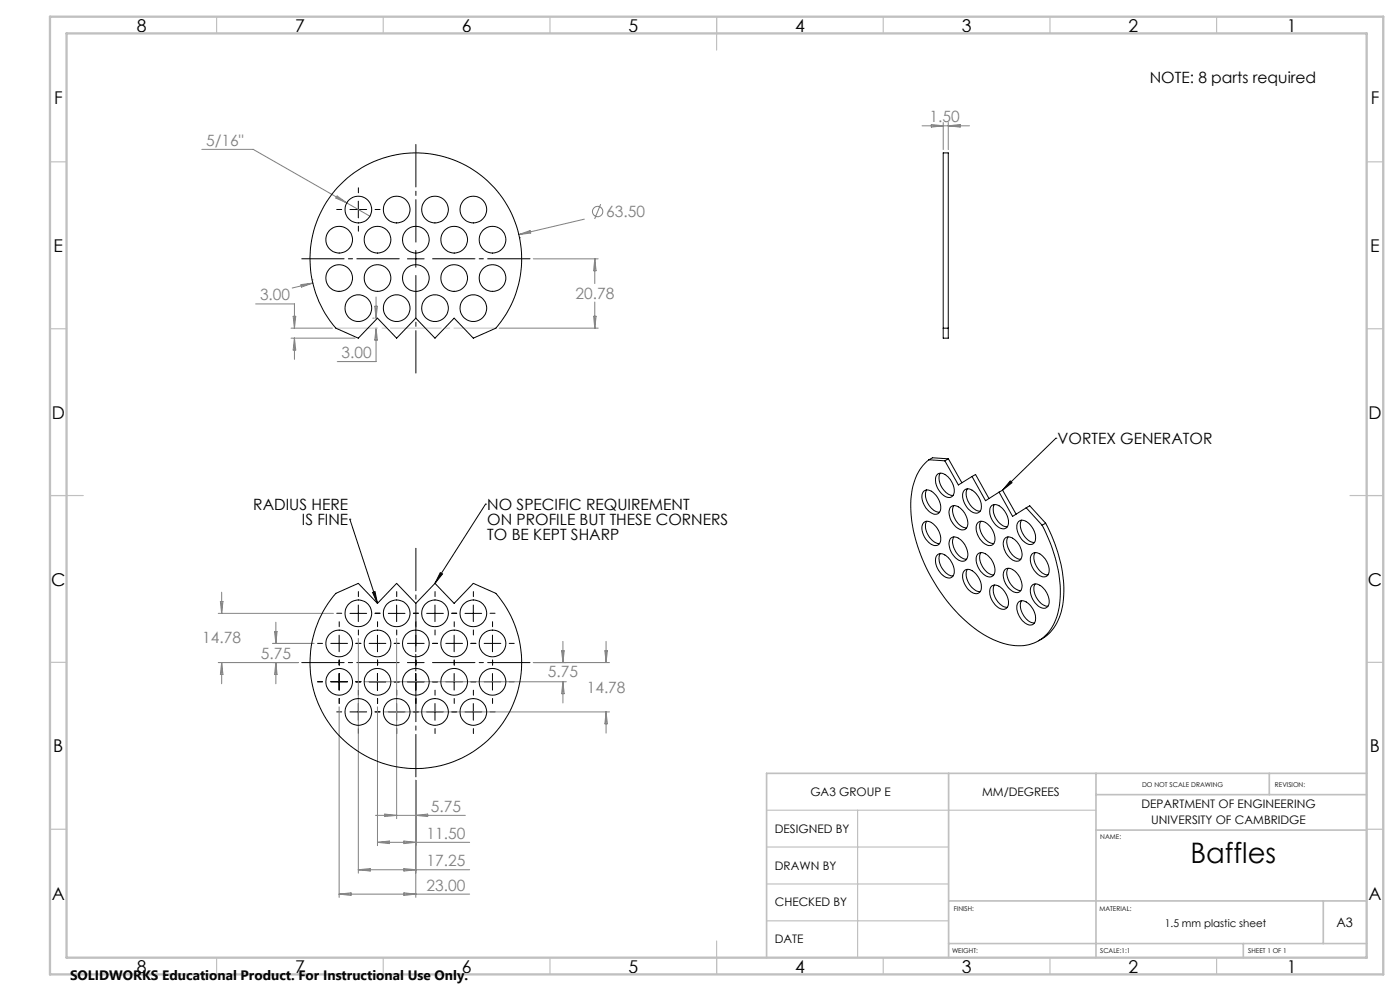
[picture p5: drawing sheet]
<svg xmlns="http://www.w3.org/2000/svg" width="420mm" height="297mm" viewBox="0 0 420 297" stroke-linecap="round" stroke-linejoin="round" font-family="sans-serif">
<g fill="none" stroke="#808080" stroke-width=".3">
<path d="M276.6 37.7h14.2M279.4 37.3l3.6 .4-3.6 .4zM283 36.7v8.1M284.5 36.7v8.1M284.5 37.7l3.5-.4v.8zM60.5 44.8h15.5l28 16M101.1 58.7l2.9 2.1-3.2-1.4zM104 60.8l7 4M155.6 70.3l3.4-1.2 .2 .7zM155.9 71.3h.1M160 77.6h19.5M175.3 65.7l-19.7 4.6"/>
<path d="M178.4 77.6v7.4M178.4 77.6l.4 3.5h-.7zM180.2 61.2l-1.8 4.4M76.7 91.1h11.6v7.3M87.3 98.4h12.4M87.9 94.8h.8l-.4 3.6zM90.3 85.3l3.5-.5-3.3 1.2zM93.6 83.9h.1M93.8 84.8l-6.1 1.5M111.8 95.4h.5M112.4 91.8h.8l-.4 3.6zM112.8 98.4v10h-11.6"/>
<path d="M112.8 89v6.4M112.8 98.4l.4 3.5h-.8zM149.8 98.4h29.7M178.1 94.8h.7l-.4 3.6zM178.4 90.5v7.9M87.3 101.3h19.2M88.3 101.3v6.4M88.3 101.3l.4 3.6h-.8zM66.5 177.5v6.3M65.5 198.6h24M65.5 183.8h34.5M66.1 180.3h.8l-.4 3.5z"/>
<path d="M66.5 198.6l.4 3.5h-.8zM66.5 198.6v6.3M81.7 192.8h12.6M82.4 189.3h.7l-.3 3.5zM82.8 186.5v6.3M82.8 198.6v6.3M82.8 198.6l.3 3.5h-.7zM107.5 191.3v70.4M119 191.3v54.1M160 198.6h22.8M168.5 195h.8l-.4 3.6zM168.9 192.2v6.4"/>
<path d="M181.5 195h.7l-.4 3.6zM181.8 192.2v6.4M101.7 211.8v57.2M109.3 204.3h60.6M113.2 211.8v41.6M115 213.4h67.8M168.9 204.3v6.4M168.9 204.3l.4 3.6h-.8zM181.8 213.4v6.3M181.8 213.4l.4 3.5h-.7zM124.7 233.9v35.1M112.6 244.4h27"/>
<path d="M113.2 252.4h27.7M113.2 252.4l3.6-.3v.7zM115.4 244l3.6 .4-3.6 .3zM121.2 252.1l3.5 .3-3.5 .4zM124.7 244.4l3.6-.4v.7zM101.7 268h39.2M101.7 268l3.6-.4v.8zM107.5 260.7h33.4M107.5 260.7l3.6-.4v.8zM121.2 260.3l3.5 .4-3.5 .4zM121.2 267.6l3.5 .4-3.5 .4z"/>
<circle cx="179.3" cy="63.4" r="1.55"/>
</g>
<g fill="none" stroke="#000" stroke-width=".3">
<path d="M102.2 55.2a31.7 31.7 0 0 1 44.1-.9 31.7 31.7 0 0 1 2.5 44.1l-6.8 2.9-5.8-5.9-5.7 5.9-5.8-5.9-5.7 5.9-5.8-5.9-5.7 5.9-6.7-2.9a31.7 31.7 0 0 1 1.4-43.2zM105 62.8h5M107.5 60.3v5M122.2 77.6h5M124.7 75.1v5M283 98.4v-52.6h1.5v52.6M283 98.4h1.5M283 98.4v2.9h1.5v-2.9M278.7 137.8a16.3 16.3 0 0 0-5.5 13 48.9 48.9 0 0 0 12.7 31.5 31.2 31.2 0 0 0 17.7 11.1 11.8 11.8 0 0 0 13.7-9.5 37.1 37.1 0 0 0-3.5-24.1l-1.2-2.4M278.7 137.8l4.8 .3M283.5 138.1l4 7.2 4.1-2.5M284.5 137.5l-4.7-.3-1.1 .6"/>
<path d="M284.5 137.5l-1 .6M284.5 137.5l4.1 7.2M316.8 131.3h.1M316.8 131.3l-16 15.6M105 155.6h.1M105 155.6l8.2 25.2M145.7 151.1h.1M145.7 151.1l-15.2 23.7M277.1 156.7a2.56 2.56 0 0 1 3.6 1 4.6 4.6 0 0 1 1 5.4 2.54 2.54 0 0 1-3.6-1.1 4.6 4.6 0 0 1-1-5.3zM277.1 147.3a2.56 2.56 0 0 1 3.6 1 4.6 4.6 0 0 1 1 5.4 2.49 2.49 0 0 1-3.6-1.1 4.6 4.6 0 0 1-1-5.3zM278 146.8a5.3 5.3 0 0 0 3.9 6.7M278 156.2a5.4 5.4 0 0 0 2.8 6.5l1.1 .2"/>
<path d="M281.1 142.3a2.07 2.07 0 0 1 3 .4 5.3 5.3 0 0 1 1.9 5.7 2.19 2.19 0 0 1-3.5-.4 5.2 5.2 0 0 1-1.5-5.5zM282.1 141.8a5.2 5.2 0 0 0 3.8 6.7M285.2 152a2.61 2.61 0 0 1 3.7 1 4.7 4.7 0 0 1 .9 5.4 2.1 2.1 0 0 1-3-.4 5.2 5.2 0 0 1-1.6-6zM286.1 151.5a5.4 5.4 0 0 0 2.8 6.5l1.1 .2M289.3 147a2.07 2.07 0 0 1 3 .4 5.3 5.3 0 0 1 1.8 5.7 2.22 2.22 0 0 1-3.5-.5 5.2 5.2 0 0 1-1.5-5.4zM290.2 146.5a5.3 5.3 0 0 0 3.8 6.7M291.6 142.8l4.1 7.3 4-2.6M291.6 142.8l1.1-.6 4 7.2M293.3 156.7a2.56 2.56 0 0 1 3.7 1 4.6 4.6 0 0 1 1 5.4 2.54 2.54 0 0 1-3.6-1.1 4.6 4.6 0 0 1-1.1-5.3zM294.3 156.2a5.4 5.4 0 0 0 2.8 6.5l1 .2M297.4 151.7a2.56 2.56 0 0 1 3.6 1 4.6 4.6 0 0 1 1 5.3 2.56 2.56 0 0 1-3.6-1 4.6 4.6 0 0 1-1-5.3zM298.3 151.2a5.2 5.2 0 0 0 3.9 6.7"/>
<path d="M299.7 147.5l4.1 7.3 4.1-2.6M300.8 146.9l-1.1 .6M300.8 146.9l4 7.2M303.1 144.1l.5 .6-2.8 2.2zM305.5 156.3a2.56 2.56 0 0 1 3.7 1.1 4.6 4.6 0 0 1 1 5.3 2.07 2.07 0 0 1-3-.4 5.3 5.3 0 0 1-1.8-5.7zM306.5 155.9a5.3 5.3 0 0 0 3.8 6.7M307.9 152.2l4.7 5.2M307.9 152.2l1-.6 4.8 5.2M313.7 156.8a39.2 39.2 0 0 1 4.9 25.6 13.1 13.1 0 0 1-7.1 9.6M313.7 156.8l-1.1 .6M111.8 177.5l.7-.2 .7 3.5zM130.5 174.8l5.7 6 5.8-6 6.8 3a31.7 31.7 0 0 1-2.1 43.8 31.7 31.7 0 0 1-43.8 0 31.7 31.7 0 0 1-2.1-43.8l6.7-3 5.7 6"/>
<path d="M130.5 174.8l-5.8 6-5.7-6-5.8 6M132.1 171.6l.7 .4-2.3 2.8zM281.3 166.2a3.1 3.1 0 0 1 3.8 1.6 4.5 4.5 0 0 1 .7 5 2.56 2.56 0 0 1-3.6-1.1 4.6 4.6 0 0 1-1.1-5.3zM282.1 165.9a5.2 5.2 0 0 0 3.8 6.7M285.2 161.4a2.59 2.59 0 0 1 3.7 1.1 4.6 4.6 0 0 1 .9 5.3 2.28 2.28 0 0 1-3.3-.8 5 5 0 0 1-1.3-5.6zM286.1 160.9a5.4 5.4 0 0 0 2.8 6.5l1.1 .2M289.3 171.1a2.07 2.07 0 0 1 3 .4 5.3 5.3 0 0 1 1.8 5.7 2.22 2.22 0 0 1-3.5-.4 5.2 5.2 0 0 1-1.5-5.5zM290.2 170.6a5.3 5.3 0 0 0 3.8 6.7M293.3 166a2.54 2.54 0 0 1 3.7 1.1 4.6 4.6 0 0 1 1 5.4 2.56 2.56 0 0 1-3.6-1.1 4.6 4.6 0 0 1-1.1-5.4zM294.3 165.6a5.4 5.4 0 0 0 2.8 6.5l1 .2M297.6 175.6a3 3 0 0 1 3.7 1.6 4 4 0 0 1 .5 5.2 3 3 0 0 1-3.7-1.7 4.1 4.1 0 0 1-.5-5.1zM298.3 175.3a5.2 5.2 0 0 0 3.9 6.7"/>
<path d="M301.5 161.4a2.28 2.28 0 0 1 3.3 .7 4.9 4.9 0 0 1 1.3 5.7 2.28 2.28 0 0 1-3.3-.8 5.3 5.3 0 0 1-1.5-5.4zM301.5 170.7a2.16 2.16 0 0 1 3 .5 5.5 5.5 0 0 1 1.8 5.7 1.94 1.94 0 0 1-3.2-.2 5.4 5.4 0 0 1-1.8-5.7zM302.4 160.9a5.4 5.4 0 0 0 2.8 6.5l1 .2M302.4 170.3a5.4 5.4 0 0 0 2.8 6.5l1 .2M309.6 175.5a2.49 2.49 0 0 1 3.6 1 4.6 4.6 0 0 1 1.1 5.4 2.56 2.56 0 0 1-3.7-1.1 4.6 4.6 0 0 1-1-5.3zM309.6 166a2.54 2.54 0 0 1 3.6 1.1 4.6 4.6 0 0 1 1.1 5.4 2.54 2.54 0 0 1-3.7-1.1 4.6 4.6 0 0 1-1-5.4zM310.5 165.6a5.4 5.4 0 0 0 2.8 6.5l1.1 .2M310.5 175a5.4 5.4 0 0 0 2.8 6.5l1.1 .2M99.2 192.8h5M101.7 190.4v4.9M105 183.8h5M107.5 181.3v5"/>
<path d="M110.7 192.8h5M113.2 190.4v4.9M116.5 183.8h5M119 181.3v5M122.2 198.6h5M122.2 192.8h5M124.7 190.4v4.9M124.7 196.1v5M128 183.8h5M130.5 181.3v5M133.7 192.8h5M136.2 190.4v4.9"/>
<path d="M139.5 183.8h5M142 181.3v5M145.2 192.8h5M147.7 190.4v4.9M305.5 180.5a2.56 2.56 0 0 1 3.7 1 4.6 4.6 0 0 1 1 5.4 2.07 2.07 0 0 1-3-.5 5.3 5.3 0 0 1-1.8-5.7zM306.5 180a5.3 5.3 0 0 0 3.8 6.7M99.2 204.3h5M101.7 201.9v4.9M105 213.4h5M107.5 210.9v5M110.7 204.3h5M113.2 201.9v4.9"/>
<path d="M116.5 213.4h5M119 210.9v5M122.2 204.3h5M124.7 201.9v4.9M128 213.4h5M130.5 210.9v5M133.7 204.3h5M136.2 201.9v4.9M139.5 213.4h5M142 210.9v5M145.2 204.3h5M147.7 201.9v4.9"/>
<circle cx="101.7" cy="71.8" r="4"/>
<circle cx="107.5" cy="62.8" r="4"/>
<circle cx="113.2" cy="71.8" r="4"/>
<circle cx="119" cy="62.8" r="4"/>
<circle cx="124.7" cy="71.8" r="4"/>
<circle cx="130.5" cy="62.8" r="4"/>
<circle cx="136.2" cy="71.8" r="4"/>
<circle cx="142" cy="62.8" r="4"/>
<circle cx="147.7" cy="71.8" r="4"/>
<circle cx="101.8" cy="83.3" r="4"/>
<circle cx="107.5" cy="92.3" r="4"/>
<circle cx="113.3" cy="83.3" r="4"/>
<circle cx="119" cy="92.3" r="4"/>
<circle cx="124.8" cy="83.3" r="4"/>
<circle cx="130.5" cy="92.3" r="4"/>
<circle cx="136.3" cy="83.3" r="4"/>
<circle cx="142" cy="92.3" r="4"/>
<circle cx="147.8" cy="83.3" r="4"/>
<circle cx="101.8" cy="192.8" r="4"/>
<circle cx="107.5" cy="183.8" r="4"/>
<circle cx="113.3" cy="192.8" r="4"/>
<circle cx="119" cy="183.8" r="4"/>
<circle cx="124.8" cy="192.8" r="4"/>
<circle cx="130.5" cy="183.8" r="4"/>
<circle cx="136.3" cy="192.8" r="4"/>
<circle cx="142" cy="183.8" r="4"/>
<circle cx="147.8" cy="192.8" r="4"/>
<circle cx="101.7" cy="204.3" r="4"/>
<circle cx="107.5" cy="213.4" r="4"/>
<circle cx="113.2" cy="204.3" r="4"/>
<circle cx="119" cy="213.4" r="4"/>
<circle cx="124.7" cy="204.3" r="4"/>
<circle cx="130.5" cy="213.4" r="4"/>
<circle cx="136.2" cy="204.3" r="4"/>
<circle cx="142" cy="213.4" r="4"/>
<circle cx="147.7" cy="204.3" r="4"/>
</g>
<path d="M119.8 77.6h-29.3M124.8 72.6v-29.3M129.8 77.6h29.2M124.8 82.6v29.2M119.8 198.6h-29.3M124.8 193.6v-29.3M129.8 198.6h29.2M124.8 203.6v29.2" fill="none" stroke="#000" stroke-width=".3" stroke-dasharray="15.2 1.3 1.3 1.3" stroke-dashoffset="2.5"/>
<g fill="none" stroke="#000" stroke-width=".3" stroke-dasharray="15.2 1.3 1.3 1.3">
<path d="M107.5 57.8v-1.5M102.5 62.8h-1.5M107.5 67.8v1.5M112.5 62.8h1.5M107.5 178.8v-1.5M119 178.8v-1.5M130.5 178.8v-1.5M142 178.8v-1.5M96.8 192.8h-1.5M101.8 199.3v-1.5M101.8 187.8v-1.5M101.8 197.8v1.5"/>
<path d="M102.5 183.8h-1.5M106.8 192.8h1.5M107.5 188.8v1.5M108.3 192.8h-1.5M112.5 183.8h1.5M113.3 199.3v-1.5M113.3 187.8v-1.5M113.3 197.8v1.5M114 183.8h-1.5M118.3 192.8h1.5M119 188.8v1.5M119.8 192.8h-1.5"/>
<path d="M124 183.8h1.5M124.8 187.8v-1.5M124.8 197.8v1.5M124.8 199.3v-1.5M125.5 183.8h-1.5M129.8 192.8h1.5M130.5 188.8v1.5M131.3 192.8h-1.5M135.5 183.8h1.5M136.3 187.8v-1.5M136.3 197.8v1.5M136.3 199.3v-1.5"/>
<path d="M137 183.8h-1.5M141.3 192.8h1.5M142 188.8v1.5M142.8 192.8h-1.5M147 183.8h1.5M147.8 187.8v-1.5M147.8 197.8v1.5M147.8 199.3v-1.5M152.8 192.8h1.5M96.8 204.3h-1.5M101.8 209.3v1.5M102.5 213.3h-1.5"/>
<path d="M106.8 204.3h1.5M107.5 208.3v-1.5M107.5 218.3v1.5M108.3 204.3h-1.5M112.5 213.3h1.5M113.3 209.3v1.5M114 213.3h-1.5M118.3 204.3h1.5M119 208.3v-1.5M119 218.3v1.5M119.8 204.3h-1.5M124 213.3h1.5"/>
<path d="M124.8 209.3v1.5M125.5 213.3h-1.5M129.8 204.3h1.5M130.5 208.3v-1.5M130.5 218.3v1.5M131.3 204.3h-1.5M135.5 213.3h1.5M136.3 209.3v1.5M137 213.3h-1.5M141.3 204.3h1.5M142 208.3v-1.5M142 218.3v1.5"/>
<path d="M142.8 204.3h-1.5M147 213.3h1.5M147.8 209.3v1.5M152.8 204.3h1.5"/>
</g>
<path d="M100.8 98.3h48" fill="none" stroke="#c0c0c0" stroke-width=".3" stroke-dasharray="15.2 1.3 1.3 1.3" stroke-dashoffset="2.7"/>
<g fill="none" stroke="#c0c0c0" stroke-width=".35">
<path d="M65 5v5M115 5v5M165 5v5M215 5v10M265 5v5M315 5v5M365 5v5M15 48.5h5M410 48.5h5M15 98.5h5M410 98.5h5M15 148.5h10"/>
<path d="M405 148.5h10M15 198.5h5M410 198.5h5M15 248.5h5M230 242.8h98.8M230 253.9h54.6M257.3 242.8v44.2M410 248.5h5M230 264.9h54.6M230 276h54.6M65 287v5M115 287v5"/>
<path d="M165 287v5M215 282v10M265 287v5M315 287v5M365 287v5"/>
</g>
<path d="M284.6 231.8v55.2M328.8 231.8v55.2M328.8 238.2h81.2M380.8 231.8v6.4M410 231.8h-180v55.2M328.8 248.8h81.2M284.6 270h125.4M397 270v12.8M284.6 282.8h125.4M373 282.8v4.2" fill="none" stroke="#c0c0c0" stroke-width=".5"/>
<path d="M15 5h400v287h-400zM20 10h390v277h-390z" fill="none" stroke="#c0c0c0" stroke-width=".7"/>
<path d="M132.1 171.6l.7 .4-2.3 2.8zM111.8 177.5l.7-.2 .7 3.5zM303.1 144.1l.5 .6-2.8 2.2z" fill="#000"/>
<text font-size="8.5" x="357.1" y="258.8">Baffles</text>
<g font-size="5.3">
<text x="41" y="9.5">8</text>
<text x="88.5" y="9.5">7</text>
<text x="138.5" y="9.5">6</text>
<text x="188.5" y="9.5">5</text>
<text x="238.5" y="9.5">4</text>
<text x="288.5" y="9.5">3</text>
<text x="338.5" y="9.5">2</text>
<text x="386" y="9.5">1</text>
<text x="16.2" y="31.2">F</text>
<text x="411.2" y="31.2">F</text>
<text x="16.1" y="75.5">E</text>
<text x="411.1" y="75.5">E</text>
<text x="15.5" y="125.5">D</text>
<text x="410.5" y="125.5">D</text>
<text x="15.4" y="175.5">C</text>
<text x="410.4" y="175.5">C</text>
<text x="16" y="225.5">B</text>
<text x="411" y="225.5">B</text>
<text x="15.5" y="269.7">A</text>
<text x="410.5" y="269.7">A</text>
<text x="41" y="291.5">8</text>
<text x="88.5" y="291.5">7</text>
<text x="138.5" y="291.5">6</text>
<text x="188.5" y="291.5">5</text>
<text x="238.5" y="291.5">4</text>
<text x="288.5" y="291.5">3</text>
<text x="338.5" y="291.5">2</text>
<text x="386" y="291.5">1</text>
</g>
<g font-size="4.7">
<text x="344.9" y="25">NOTE: 8 parts required</text>
<text x="317.3" y="133">VORTEX GENERATOR</text>
<text x="76" y="152.8">RADIUS HERE</text>
<text x="146.2" y="152.8">NO SPECIFIC REQUIREMENT</text>
<text x="90.6" y="157.3">IS FINE</text>
<text x="146.2" y="157.3">ON PROFILE BUT THESE CORNERS</text>
<text x="146.2" y="161.8">TO BE KEPT SHARP</text>
</g>
<g font-size="4.7" fill="#808080">
<text x="278.9" y="36.7">1.50</text>
<text x="61.8" y="43.7">5/16&quot;</text>
<text x="181.9" y="65.1">63.50</text>
<text x="172.7" y="89.5">20.78</text>
<text x="78" y="90.1">3.00</text>
<text x="102.5" y="107.3">3.00</text>
<text x="60.7" y="192.6">14.78</text>
<text x="78.2" y="197.4">5.75</text>
<text x="164.4" y="203">5.75</text>
<text x="176" y="207.6">14.78</text>
<text x="129.3" y="243.3">5.75</text>
<text x="128" y="251.4">11.50</text>
<text x="128" y="259.6">17.25</text>
<text x="128" y="266.9">23.00</text>
</g>
<text font-size="4.1" x="21" y="293.7">SOLIDWORKS Educational Product. For Instructional Use Only.</text>
<text font-size="3.9" x="400.9" y="277.8">A3</text>
<g font-size="3.5">
<text x="243.1" y="238.6">GA3 GROUP E</text>
<text x="294.6" y="238.6">MM/DEGREES</text>
<text x="342.4" y="242.3">DEPARTMENT OF ENGINEERING</text>
<text x="232.5" y="249.6">DESIGNED BY</text>
<text x="345.4" y="246.8">UNIVERSITY OF CAMBRIDGE</text>
<text x="232.5" y="260.7">DRAWN BY</text>
<text x="232.5" y="271.4">CHECKED BY</text>
<text x="232.5" y="282.8">DATE</text>
</g>
<text font-size="3.2" x="349.5" y="277.8">1.5 mm plastic sheet</text>
<g font-size="2">
<text x="342.6" y="236">DO NOT SCALE DRAWING</text>
<text x="382.5" y="236">REVISION:</text>
<text x="330.1" y="251.4">NAME:</text>
<text x="286.2" y="272.9">FINISH:</text>
<text x="329.8" y="272.9">MATERIAL:</text>
<text x="285.6" y="285.5">WEIGHT:</text>
<text x="330.1" y="285.6">SCALE:1:1</text>
<text x="374.5" y="285.6">SHEET 1 OF 1</text>
</g>
</svg>
